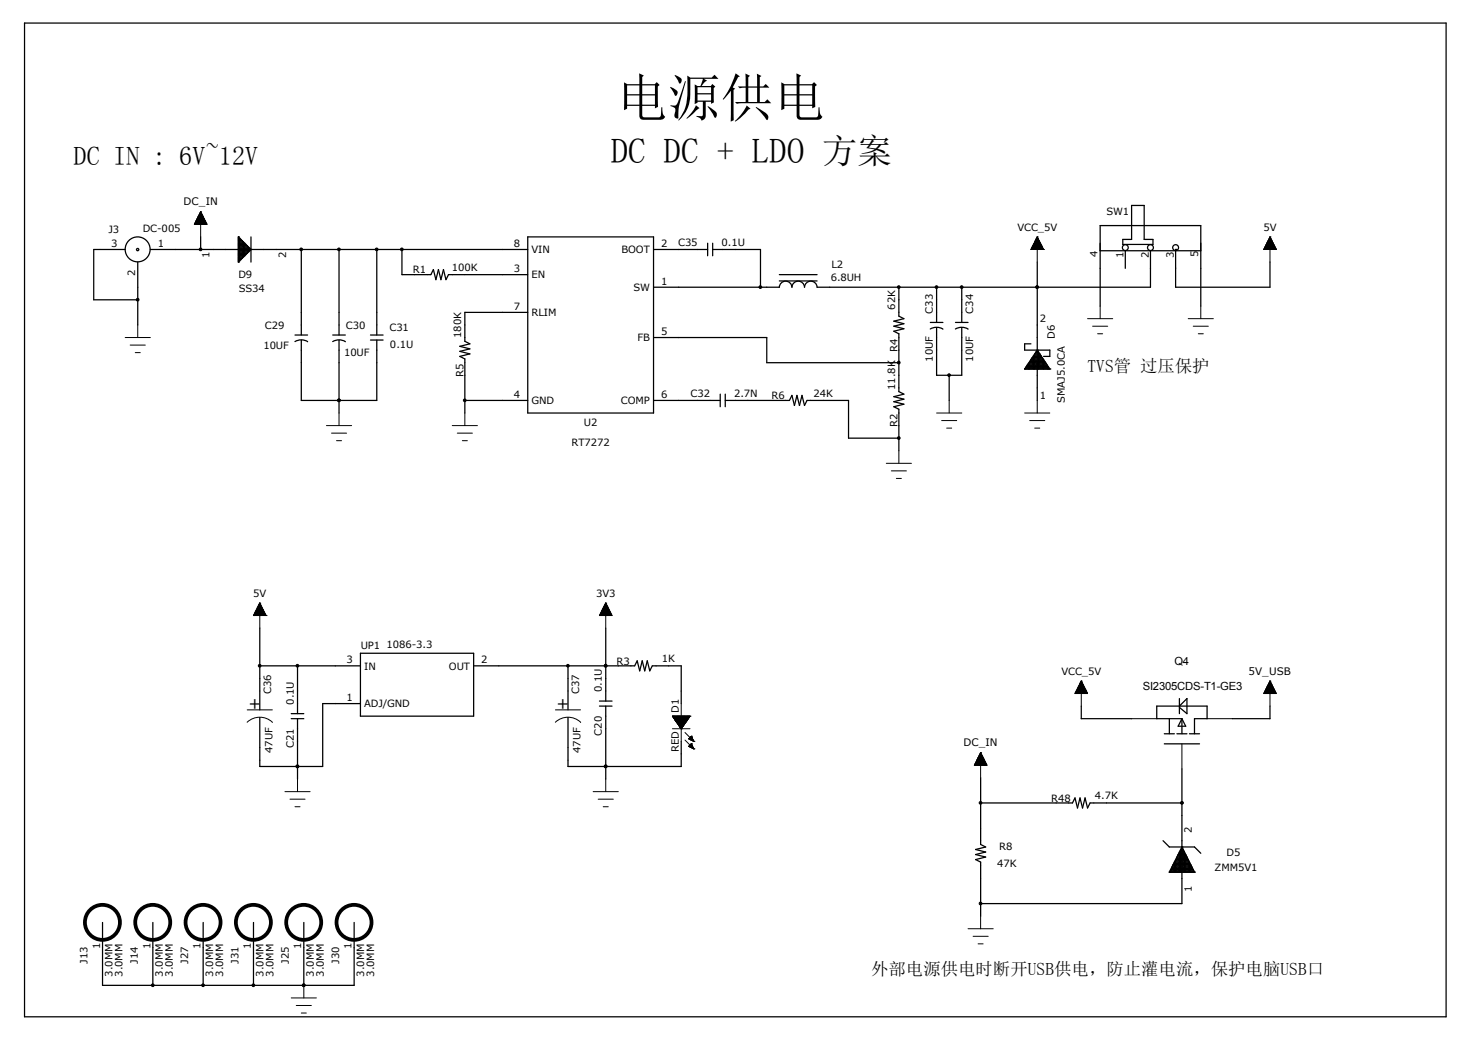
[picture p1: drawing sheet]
<svg xmlns="http://www.w3.org/2000/svg" width="297mm" height="210mm" viewBox="0 0 297 210" stroke-linecap="round" stroke-linejoin="round" font-family="sans-serif">
<g fill="none" stroke="#000" stroke-width=".25">
<path d="M5 4.7h287v200.6h-287zM25.3 50.4h-6.4v10.1h8.9M27.8 52.9v12.7M30.4 50.4h76.2M40.5 47.8v2.6M48.1 52.9h.1M48.1 47.8h.1M48.1 50.6h2.4M48.1 48.3h.5v4.1h-.5M48.1 49.4h1.6v2M48.1 47.8v5.1M48.1 47.8l2.6 2.6"/>
<path d="M48.1 48.1h.3v4.6h-.3M48.1 52.2h.8M48.1 51.9h1.1M48.1 51.6h1.3M48.1 51.4h1.6M48.1 51.1h1.9M48.1 50.9h2.1M48.1 50.1h2.3v.5M48.1 49.9h2.1v1M48.1 49.6h1.8v1.5M48.1 49.1h1.3v2.5M48.1 48.9h1v3"/>
<path d="M48.1 48.6h.8v3.6M50.7 50.4h.1M50.7 50.4l-2.6 2.5M50.7 47.8v5.1M60.8 50.4v17.2M68.5 50.4v17.2M76.1 50.4v17.2M81.2 50.4v5.1h5.8l.5-1.1 .5 2.1 .5-2.1 .5 2.1 .5-2.1 .5 2.1 .6-1h16M106.6 47.8h25.4v35.6h-25.4zM132 50.4h10.9M142.9 49.1v2.5M143.9 50.4h9.6v7.6"/>
<path d="M143.9 49.1v2.5M157.4 55.5h7.6M157.4 56.7h7.6M181.5 58v5.8l1 .5-2 .6 2 .5-2 .5 2 .5-2 .5 1 .5v11.7l1 .5-2 .5 2 .5-2 .5 2 .5-2 .5 1 .5v8.4M189.1 58v7.1M194.2 58v7.1M209.4 58h.1M209.4 52.9v28M222.1 50.6h20.3M227.2 50.6v3.6M228.5 41.5h2.5v6.8h1.8v1.1h-6.1v-1.1h1.8zM232.3 50.6v7.4h-67.3a1.27 1.27 0 0 0-1.3-1.2 1.27 1.27 0 0 0-1.3 1.2 1.27 1.27 0 0 0-1.2-1.2 1.27 1.27 0 0 0-1.3 1.2 1.27 1.27 0 0 0-1.3-1.2 1.27 1.27 0 0 0-1.2 1.2h-25.4"/>
<path d="M237.4 50.4h.1M237.4 50.6v7.4h19v-5.1M59.6 69a2.4 2.4 0 0 1 2.5 0M59.6 67.6h2.5M60.8 68.7v12.2h15.3v-12.2M67.2 69a2.4 2.4 0 0 1 2.5 0M67.2 67.6h2.5M68.5 68.7v14.7M74.8 68.7h2.5M74.8 67.6h2.5M106.6 63.1h-12.7v5.8l1 .5-2.1 .5 2.1 .5-2.1 .6 2.1 .5-2.1 .5 1.1 .5v10.9M132 68.2h22.8v5h26.7"/>
<path d="M145.4 79.6v2.5M146.4 79.6v2.5M187.8 66.4a2.4 2.4 0 0 1 2.6 .1M187.8 65.1h2.6M189.1 66.1v9.7h5.1v-9.7M191.6 75.8v5.1M192.9 66.4a2.4 2.4 0 0 1 2.6 .1M192.9 65.1h2.6M206.9 74.5h.1M206.9 74.5h5.1M207.1 74.3h4.7M207.1 74.1v.4"/>
<path d="M207.3 74h4.3M207.4 74.5v-.8h4.1v.8M207.6 73.5h3.6M207.6 73.3v1.2M207.8 73.2h3.3M207.9 74.5v-1.5h3v1.5M208.1 72.7h2.6M208.2 69.4h-1.3v1.3h5.1v1.3h-1.3M208.2 72.6v1.9M208.3 72.5h2.3M208.4 74.5v-2.3h2v2.3M208.6 72h1.6"/>
<path d="M208.7 71.8v2.7M208.8 71.7h1.3M209.1 71.2h.6M209.2 71v3.5M209.3 71h.3M209.4 70.7h.1M209.4 70.7l2.6 3.8M209.4 70.7l-2.5 3.8M209.7 71v3.5M209.9 71.5h-1v3M209.9 71.4v3.1M210.2 71.8v2.7"/>
<path d="M210.7 72.6v1.9M211.2 73.4v1.1M211.7 74.1v.4M212 74.5h.1M222.1 61.8v-16.2h20.3v16.2M68.5 80.9h.1M93.9 80.9h12.7M132 80.9h13.4M146.4 80.9h13l.5-1.1 .5 2.1 .5-2.1 .5 2.1 .5-2.1 .5 2.1 .5-1h8.4v7.6h10.2M52.5 134.5h20.3M52.5 126.8v16.5M60.1 134.5v9.6"/>
<path d="M72.8 131.9h22.8v12.7h-22.8zM95.6 134.5h32.5l.6-1.1 .5 2.1 .5-2.1 .5 2.1 .5-2.1 .5 2.1 .5-1h5.8v7.6M114.7 134.5v8.8M122.3 134.5h.1M122.3 126.8v14.8M58.8 145.1h2.5M58.8 144.1h2.5M60.1 154.8h.1M60.1 145.1v12.2M72.8 142.1h-7.6v12.7h-12.7v-9.9M114.7 144.9v9.9h22.8v-5.1M121 142.6h2.6"/>
<path d="M121 141.6h2.6M122.3 154.8h.1M122.3 142.6v14.7M198 157.1v13.4l1 .5-2 .5 2 .5-2 .6 2 .5-2 .5 1 .5v10.9M218.3 142.6v2.5h10.2M235.1 150.2h7.1M235.1 148.2h2M236.1 145.1v3.1M237.6 148.2h2M238.1 141.1v3M238.1 142.6l1.5-1.5v3l-1.5-1.3M238.6 145.1h-5v-2.5h10.1v2.5h-2.5v3.1"/>
<path d="M238.6 145.1v3.1M238.6 155.3v27.2h-40.6M238.6 145.1l.8 1.5h-1.5zM240.2 148.2h2M256.4 142.6v2.5h-7.6M198 162.1h18.5l.5-1 .6 2.1 .5-2.1 .5 2.1 .5-2.1 .5 2.1 .5-1.1h18.5M234.8 169.8l1.3 1.2h5.1l1.2 1.3M236.1 176.1h.1M236.1 176.1h5.1M236.3 175.9h4.7M236.3 176.1v-.5h4.6v.5M236.5 175.3h4.3"/>
<path d="M236.6 176.1v-1h4.1v1M236.8 174.8h3.7M236.9 176.1v-1.5h3.5v1.5M237 174.3h3.3M237.1 176.1v-2h3.1v2M237.3 173.8h2.7M237.5 173.3h2.3M237.8 172.8h1.7M237.9 176.1v-3.5h1.5v3.5M238 172.3h1.3M238.1 176.1v-4.1h1v4.1M238.3 171.8h.7"/>
<path d="M238.4 176.1v-4.6h.5v4.6M238.5 171.3h.3M238.6 171h.1M238.6 171l2.6 5.1M238.6 171l-2.5 5.1M239.6 173v3.1M239.6 173.1h-2v3M239.9 173.6h-2.5v2.5M239.9 173.5v2.6M241.2 176.1h.1M20.7 186.3v12.7h50.8v-12.7M30.9 186.3v12.7"/>
<path d="M41 186.3v12.7M51.2 186.3v12.7M61.3 199h.1M61.3 186.3v12.7"/>
<circle cx="27.8" cy="50.4" r="2.52"/>
<circle cx="27.8" cy="50.4" r=".23"/>
<circle cx="227.2" cy="50" r=".59"/>
<circle cx="232.3" cy="50" r=".59"/>
<circle cx="237.4" cy="50" r=".59"/>
</g>
<g fill="none" stroke="#000" stroke-width=".2">
<path d="M39.3 45.2h2.4v.1M39.3 45.1v.2M39.3 45.1h2.4M39.4 45h2.2v.3M39.4 44.9v.4M39.5 44.9h2.1M39.5 44.8h2v.5M39.5 44.7v.6M39.5 44.7h2M39.6 44.6h1.8v.7M39.6 44.5v.8M39.7 44.5h1.7"/>
<path d="M39.7 44.4h1.6v.9M39.7 44.3v1M39.8 44.3h1.5M39.8 44.2h1.4v1.1M39.8 44.1v1.2M39.8 44.1h1.4M39.9 44h1.2v1.3M39.9 43.9v1.4M40 43.9h1.1M40 43.8h1v1.5M40.1 43.6h.8v1.7M40.1 43.5v1.8"/>
<path d="M40.2 43.5h.7M40.2 43.3h.6v2M40.2 43.3v2M40.3 43.3h.5M40.3 43.1h.4v2.2M40.3 43.1v2.2M40.3 43.1h.4M40.4 43h.2v2.3M40.4 42.8v2.5M40.5 42.8h.1M40.5 42.8v5M40.5 42.8l1.3 2.5h-2.6z"/>
<path d="M41 43.6h-1v1.7M208.2 50.4h.1M208.2 50.4h2.5M208.2 50.2h2.5M208.3 50.2h2.3v.2M208.3 50.1v.3M208.3 50.1h2.3M208.4 50h2.1v.4M208.4 49.9v.5M208.4 49.9h2M208.4 50.4v-.7h2v.7M208.5 49.7h1.9"/>
<path d="M208.6 49.6h1.7v.8M208.6 49.5v.9M208.6 49.4h1.6M208.7 49.4h1.5v1M208.7 49.3v1.1M208.7 49.2h1.4M208.8 49.1h1.3v1.3M208.8 49.1v1.3M208.8 49.1h1.3M208.9 48.9h1.1v1.5M208.9 48.9v1.5M208.9 48.9h1"/>
<path d="M209 48.7h.9v1.7M209 48.6v1.8M209 48.6h.8M209.1 48.6h.7v1.8M209.1 48.4v2M209.1 48.4h.6M209.2 48.3h.5v2.1M209.2 48.2v2.2M209.2 48.2h.4M209.3 48.1h.3v2.3M209.3 48v2.4M209.3 48h.2"/>
<path d="M209.4 47.9l.1 2.5M209.4 47.8v2.6M209.4 47.8h.1M209.4 47.8v5.1M209.4 47.8l-1.2 2.6M209.4 47.8l1.3 2.6M210.7 50.4h.1M255.2 50.2h2.4v.2M255.2 50.2v.2M255.3 50.2h2.3M255.3 50.1h2.3v.3M255.3 50v.4"/>
<path d="M255.4 50h2.1M255.4 49.9h2v.5M255.4 49.8v.6M255.5 49.7h1.9M255.5 49.7h1.8v.7M255.5 49.6v.8M255.6 49.6h1.7M255.6 49.4h1.7v1M255.6 49.4v1M255.7 49.4h1.5M255.7 50.4v-1.2h1.4v1.2M255.8 49.1h1.3"/>
<path d="M255.8 49.1h1.2v1.3M255.8 48.9v1.5M255.9 48.9h1.1M255.9 48.9h1v1.5M255.9 48.7v1.7M256 48.7h.9M256 48.6h.8v1.8M256 48.6v1.8M256.1 48.6h.7M256.1 48.4h.7v2M256.1 48.3v2.1M256.2 48.3h.5"/>
<path d="M256.2 48.2h.4v2.2M256.3 48h.2v2.4M256.3 47.9v2.5M256.4 47.9h.1M256.4 47.8h.1M256.4 47.8l1.3 2.6h-2.6zM256.4 47.8v5.1M256.6 48.1h-.3l-.1 2.3M25.3 68.2h5.1M26.3 69.7h3M27.3 71.2h1M27.8 65.6v2.6"/>
<path d="M219.6 64.3h5.1M220.6 65.9h3M221.6 67.4h1M222.1 61.8v2.5M239.9 64.3h5.1M240.9 65.9h3.1M241.9 67.4h1.1M242.4 61.8v2.5M65.9 85.9h5.1M66.9 87.5h3.1M67.9 89h1.1M68.5 83.4v2.5"/>
<path d="M91.3 85.9h5.1M92.3 87.5h3.1M93.3 89h1.1M93.9 83.4v2.5M178.9 93.6h5.1M180 95.1h3M181 96.6h1M181.5 91v2.6M189.1 83.4h5.1M190.1 84.9h3.1M191.1 86.4h1.1M191.6 80.9v2.5"/>
<path d="M206.9 83.4h5.1M207.9 84.9h3M208.9 86.4h1M209.4 80.9v2.5M51.2 124.3h.1M51.2 124.3h2.5M51.3 124.1h2.3M51.3 124v.3M51.4 124h2.2M51.4 124h2.1M51.4 123.8v.5M51.4 123.8h2.1"/>
<path d="M51.5 123.7h1.9v.6M51.5 123.6v.7M51.5 123.6h1.9M51.6 123.5h1.7M51.6 123.4v.9M51.6 123.4h1.7M51.7 123.3h1.5M51.7 123.2v1.1M51.7 123.2h1.5M51.8 123.1h1.3M51.8 123v1.3M51.9 123h1.1"/>
<path d="M51.9 122.9h1.1M51.9 122.8v1.5M51.9 122.8h1.1M52 122.7h.9v1.6M52 122.6v1.7M52 122.6h.9M52.1 122.5h.7M52.1 122.3v2M52.2 122.4h.5M52.2 122.3h.5M52.2 122.2v2.1M52.2 122.2h.5"/>
<path d="M52.3 122.1h.3M52.3 122v2.3M52.4 122h.1M52.4 121.9h.1M52.4 121.8v2.5M52.5 121.8h.1M52.5 121.8v5M52.5 121.8l-1.3 2.5M52.5 121.8l1.2 2.5M52.5 121.8v2.5M52.6 122v2.3M52.7 122.3v2"/>
<path d="M52.8 122.5v1.8M53 122.9v1.4M53.1 123.1v1.2M53.2 123.3v1M53.3 123.5v.8M53.5 123.9v.4M53.6 124.1v.2M53.7 124.3h.1M121.1 124.1v.2M121.2 124.1h2.3M121.2 124h2.2v.3M121.2 124v.3"/>
<path d="M121.2 124h2.2M121.3 123.8h2M121.3 123.7v.6M121.3 123.7h2M121.4 123.6h1.8M121.4 123.5v.8M121.5 123.5h1.7M121.5 123.4h1.6M121.5 123.3v1M121.5 123.3h1.6M121.6 123.2h1.4v1.1M121.6 123.1v1.2"/>
<path d="M121.7 123.1h1.3M121.7 123h1.2M121.7 122.9v1.4M121.8 122.9h1.1M121.8 122.8h1M121.8 122.7v1.6M121.8 122.7h1M121.9 122.6h.8M121.9 122.5v1.8M122 122.5h.7M122 122.4h.6M122 122.3v2"/>
<path d="M122 122.3h.6M122.1 122.2h.4M122.1 122v2.3M122.2 122.1h.3M122.2 122h.2M122.2 121.8v2.5M122.3 121.9h.1M122.3 121.8h.1M122.3 121.8l1.3 2.5h-2.6zM122.3 121.8v5M122.4 122v2.3M122.5 122.2v2.1"/>
<path d="M122.6 122.3v2M122.7 122.6v1.7M122.8 122.8v1.5M122.9 123v1.3M123.1 123.4v.9M123.2 123.6v.7M123.3 123.8v.5M123.5 124.2v.1M217.1 139.9v.1M217.2 139.9h2.3M217.2 139.8h2.3M217.2 139.7v.3"/>
<path d="M217.3 139.7h2.1M217.3 139.6h2M217.3 139.5v.5M217.3 139.5h2M217.4 139.4h1.8M217.4 139.3v.7M217.5 139.3h1.7M217.5 139.2h1.6M217.5 139.1v.9M217.6 139.1h1.5M217.6 139h1.4v1M217.6 138.9v1.1"/>
<path d="M217.7 138.9h1.3M217.7 138.8h1.2M217.7 138.6v1.4M217.8 138.7h1.1M217.8 138.6h1M217.8 138.4v1.6M217.8 138.5h1M217.9 138.3h.8M217.9 138.2v1.8M218 138.3h.7M218 138.2h.6M218 138v2"/>
<path d="M218.1 138h.5M218.1 138h.4M218.1 137.8v2.2M218.2 137.8h.3M218.2 137.8h.2M218.2 137.6v2.4M218.3 137.7h.1M218.3 137.5h.1M218.3 137.5v5.1M218.3 137.5l1.3 2.5h-2.6zM218.4 137.7v2.3M218.5 137.9v2.1"/>
<path d="M218.6 138.1v1.9M218.7 138.3v1.7M218.8 138.5v1.5M218.9 138.7v1.3M219.1 139.1v.9M219.2 139.3v.7M219.3 139.5v.5M219.5 139.7v.3M219.5 140h.1M255.2 139.9v.1M255.3 139.9h2.3M255.3 139.7v.3"/>
<path d="M255.3 139.8h2.3M255.4 139.7h2.1M255.4 139.5v.5M255.4 139.6h2M255.5 139.5h1.9M255.5 139.3v.7M255.5 139.4h1.8M255.6 139.3h1.7M255.6 139.1v.9M255.6 139.2h1.7M255.7 139.1h1.5M255.7 138.9v1.1"/>
<path d="M255.7 139l1.4-.1v1.1M255.8 138.9h1.3M255.8 138.6v1.4M255.8 138.8h1.2M255.9 138.7h1.1v1.3M255.9 138.4v1.6M255.9 138.6h1M256 138.5h.9M256 138.2v1.8M256 138.3h.8M256.1 138.3h.7M256.1 138v2"/>
<path d="M256.1 138.2h.7M256.2 138h.5M256.2 137.8v2.2M256.2 138h.4M256.3 137.8h.3M256.3 137.6v2.4M256.3 137.8h.2M256.4 137.7h.1M256.4 137.5h.1M256.4 137.5v5.1M256.4 137.5l1.3 2.5h-2.6zM256.5 137.7v2.3"/>
<path d="M256.6 137.9v2.1M256.8 138.1v1.9M256.8 138.3v1.7M256.9 138.5v1.5M257.3 139.1v.9M257.3 139.3v.7M257.4 139.5v.5M257.6 139.7v.3M257.6 140h.1M49.9 145.8a3.6 3.6 0 0 1 5.1 .1M49.9 143.3h5.1M57.5 159.9h5.1"/>
<path d="M60.1 157.3v2.6M112.1 145.8a3.6 3.6 0 0 1 5.1 .1M112.1 143.3h5.1M119.8 159.9h5M122.3 157.3v2.6M135.8 144.6h.1M135.8 147.2h3.5M135.8 144.6l1.7 2.6M135.8 144.6h3.5M135.8 144.7h3.5M135.8 144.6l3.5 .1M135.9 144.6v.2h3.3"/>
<path d="M135.9 144.6v.3h3.3M136 144.9h3.1M136 144.6v.3h3.1M136 144.6v.4h3.1M136.1 144.6v.5h2.9M136.1 144.6v.6h2.9v-.6M136.1 145.1h2.9M136.2 144.6v.6h2.7M136.2 144.6v.7h2.7M136.2 145.3h2.7M136.3 144.6v.8h2.5M136.3 144.6v.9h2.5"/>
<path d="M136.3 145.4h2.5M136.4 144.6v.9h2.3v-.9M136.4 145.6h2.3M136.4 144.6v1M136.5 144.6v1.1h2.1M136.5 145.7h2.1M136.5 144.6v1.2M136.6 144.6v1.2h1.9M136.6 145.8h1.9M136.7 144.6v1.3h1.8M136.7 144.6v1.4h1.7M136.7 145.9h1.7"/>
<path d="M136.7 144.6v1.4h1.6M136.8 146.1h1.5M136.8 144.6v1.5M136.8 144.6v1.6h1.5M136.9 146.2h1.3M136.9 144.6v1.7M136.9 144.6v1.7h1.3M136.9 146.3h1.3M137 146.4h1.1M137 144.6v1.8M137 144.6v1.9h1M137 146.4h1"/>
<path d="M137.1 144.6v2h.9M137.2 144.6v2M137.2 146.7h.7M137.2 144.6v2.1M137.2 146.7h.6M137.2 144.6v2.2M137.3 146.8h.5M137.3 144.6v2.3M137.3 146.9h.5M137.4 147h.3M137.4 146.9h.3M137.4 144.6v2.5"/>
<path d="M137.5 144.6v2.5h.2M137.5 144.6v2.6M137.5 147.2h.1M137.5 142.1v7.6M137.6 144.6v2.5M137.7 144.6v2.4M137.7 144.6v2.3M137.8 144.6v2.3M137.8 144.6v2.1M137.9 144.6v2h-.7M138 144.6v2M138 144.6v1.9"/>
<path d="M138 144.6v1.8M138.1 144.6v1.7M138.2 144.6v1.6M138.3 144.6v1.5h-1.5M138.3 144.6v1.4M138.3 147.9l1.5 1.5M138.3 149.4l1.5 1.6M138.4 144.6v1.3M138.5 144.6v1.2M138.5 144.6v1.1M138.6 144.6v1.1M138.6 144.6v1h-2.1"/>
<path d="M138.8 144.6v.8M138.8 144.6v.7M138.9 144.6v.6M139 144.6v.4M139.1 150.7h.1M139.1 149.2h.1M139.1 144.6v.3M139.1 150.7l1 .5M139.1 150.7h.7M139.1 149.2l1 .5M139.1 149.2h.7M139.1 149.1h.7"/>
<path d="M139.1 149.1v.1M139.2 150.6h.6M139.2 149.1h.6M139.2 144.6v.2h-3.3M139.3 144.6v.1M139.3 150.5v.3M139.3 144.6h.1M139.3 144.6l-1.8 2.6M139.4 148.9v.5h.5M139.4 150.4h.2M139.4 148.8h.2M139.6 150.2h.1"/>
<path d="M139.6 148.7h.1M139.6 150.2l.5 1M139.6 150.2l-.5 .5M139.6 150.2v.8h.4M139.6 150.2l-.1 .8M139.6 148.7l-.1 .7M139.6 148.7v.7l.4 .1v.2M139.6 148.7l.5 1M139.6 148.7l-.5 .5M139.6 150.3h-.1v.6h.5v.3M139.6 148.8h-.1v.6h.5v.2M139.6 148.7v.8"/>
<path d="M139.6 150.2v.8M139.7 150.4v.6h.3v.2M139.7 150.4h-.3v.5h.5M139.7 150.5h-.4v.4M139.7 148.9h-.4v.5M139.7 148.8v.7M139.7 149h-.5v.3M139.7 150.5h-.5v.3h.7v.3h.1M139.7 149h-.4v.3h.6v.3h.1M139.8 149v.5h.2M139.8 150.5v.5M139.8 149.1v.5"/>
<path d="M139.8 150.7v.4M140 151.2h.1M140 149.6h.1M140.1 151.2h.1M140.1 149.7h.1M196.8 154.4l2.4 .1M196.8 154.3v.2M196.8 154.3h2.4M196.9 154.2h2.2v.3M196.9 154.2v.3M196.9 154.1h2.2M197 154h2v.5"/>
<path d="M197 154v.5M197 153.9h2M197.1 153.8h1.8v.7M197.1 153.8v.7M197.1 153.7h1.8M197.2 153.6h1.6v.9M197.2 153.5v1M197.2 153.5h1.6M197.3 153.4h1.4v1.1M197.3 153.3v1.2M197.4 153.3h1.3M197.4 153.2h1.2v1.3"/>
<path d="M197.4 153.1v1.4M197.4 153.1h1.1M197.5 153h1v1.5M197.5 152.9v1.6M197.5 152.9h1M197.6 152.8h.8v1.7M197.6 152.7v1.8M197.7 152.7h.7M197.7 152.6h.6v1.9M197.8 152.4h.4v2.1M197.8 152.3v2.2M197.9 152.3h.3"/>
<path d="M197.9 152.2h.2v2.3M197.9 152.1v2.4M198 152.1h.1M198 152h.1M198 152v5.1M198 152l1.3 2.5h-2.6zM198.2 152.5h-.5v2M228.5 145.1h5.1M238.6 150.2v5.1M243.7 145.1h5.1M58.5 161.4h3.1M59.6 162.9h1"/>
<path d="M120.8 161.4h3M121.8 162.9h1M61.3 199v2.5M195.5 187.5h5M196.5 189.1h3M197.5 190.6h1M198 185v2.5M58.8 201.5h5.1M59.8 203h3.1M60.8 204.6h1"/>
</g>
<g fill="none" stroke="#000" stroke-width=".76">
<circle cx="20.7" cy="186.2" r="3.5"/>
<circle cx="30.8" cy="186.2" r="3.5"/>
<circle cx="41" cy="186.2" r="3.5"/>
<circle cx="51.2" cy="186.2" r="3.5"/>
<circle cx="61.3" cy="186.2" r="3.5"/>
<circle cx="71.5" cy="186.2" r="3.5"/>
</g>
<g fill="#000" stroke="#000" stroke-width=".2">
<circle cx="40.5" cy="50.4" r=".28"/>
<circle cx="60.8" cy="50.4" r=".28"/>
<circle cx="68.4" cy="50.4" r=".28"/>
<circle cx="76.1" cy="50.4" r=".28"/>
<circle cx="81.1" cy="50.4" r=".28"/>
<circle cx="153.5" cy="58" r=".28"/>
<circle cx="181.5" cy="58" r=".28"/>
<circle cx="189.1" cy="58" r=".28"/>
<circle cx="194.2" cy="58" r=".28"/>
<circle cx="209.4" cy="58" r=".28"/>
<circle cx="27.8" cy="60.5" r=".28"/>
<circle cx="181.5" cy="73.2" r=".28"/>
<circle cx="191.6" cy="75.8" r=".28"/>
<circle cx="68.4" cy="80.8" r=".28"/>
<circle cx="93.8" cy="80.8" r=".28"/>
<circle cx="181.5" cy="88.5" r=".28"/>
<circle cx="52.4" cy="134.4" r=".28"/>
<circle cx="60" cy="134.4" r=".28"/>
<circle cx="114.7" cy="134.4" r=".28"/>
<circle cx="122.3" cy="134.4" r=".28"/>
<circle cx="60" cy="154.7" r=".28"/>
<circle cx="122.3" cy="154.7" r=".28"/>
<circle cx="198" cy="162.1" r=".28"/>
<circle cx="238.6" cy="162.1" r=".29"/>
<circle cx="30.8" cy="198.9" r=".28"/>
<circle cx="41" cy="198.9" r=".28"/>
<circle cx="51.2" cy="198.9" r=".28"/>
<circle cx="61.3" cy="198.9" r=".28"/>
<circle cx="198" cy="182.4" r=".28"/>
</g>
<text font-size="10.6" x="124.3" y="23.4">电源供电</text>
<text font-size="7.1" x="123.3" y="32.8">DC DC + LDO 方案</text>
<text font-size="5.3" x="14.9" y="33.4">DC IN : 6V~12V</text>
<g font-size="3.5">
<text x="219.6" y="75">TVS管 过压保护</text>
<text x="175.9" y="196.9">外部电源供电时断开USB供电，防止灌电流，保护电脑USB口</text>
</g>
<g font-size="3.2">
<text x="50.2" y="143.1">+</text>
<text x="112.4" y="143.1">+</text>
</g>
<g font-size="2.3">
<text x="237.1" y="134.3">Q4</text>
<text x="230.8" y="139.3">SI2305CDS-T1-GE3</text>
</g>
<g font-size="2.1">
<text x="37" y="41.5">DC_IN</text>
<text x="252.1" y="136.2">5V_USB</text>
<text x="194.5" y="150.7">DC_IN</text>
</g>
<g font-size="2">
<text x="21.9" y="47.1">J3</text>
<text x="28.8" y="46.8">DC-005</text>
<text x="205.4" y="46.6">VCC_5V</text>
<text x="223.4" y="43.5">SW1</text>
<text x="255.1" y="46.6">5V</text>
<text x="22.5" y="49.9">3</text>
<text x="31.9" y="49.9">1</text>
<text x="42.3" y="52.1" transform="rotate(-90 42.3 52.1)">1</text>
<text x="57.8" y="52.1" transform="rotate(-90 57.8 52.1)">2</text>
<text x="103.8" y="49.9">8</text>
<text x="107.3" y="51.1">VIN</text>
<text x="125.5" y="51.1">BOOT</text>
<text x="133.5" y="49.9">2</text>
<text x="136.9" y="49.6">C35</text>
<text x="145.7" y="49.6">0.1U</text>
<text x="221.6" y="51.9" transform="rotate(-90 221.6 51.9)">4</text>
<text x="226.9" y="52.1" transform="rotate(-90 226.9 52.1)">1</text>
<text x="231.9" y="52.1" transform="rotate(-90 231.9 52.1)">2</text>
<text x="237" y="52.1" transform="rotate(-90 237 52.1)">3</text>
<text x="241.9" y="51.9" transform="rotate(-90 241.9 51.9)">5</text>
<text x="27.3" y="55.7" transform="rotate(-90 27.3 55.7)">2</text>
<text x="48.1" y="56.2">D9</text>
<text x="48.2" y="59">SS34</text>
<text x="83.4" y="55.2">R1</text>
<text x="91.2" y="54.7">100K</text>
<text x="103.8" y="54.9">3</text>
<text x="107.3" y="56.2">EN</text>
<text x="127.9" y="58.8">SW</text>
<text x="133.5" y="57.5">1</text>
<text x="167.7" y="56.7">6.8UH</text>
<text x="167.9" y="54.2">L2</text>
<text x="103.8" y="62.6">7</text>
<text x="107.3" y="63.8">RLIM</text>
<text x="180.7" y="62.5" transform="rotate(-90 180.7 62.5)">62K</text>
<text x="188.3" y="63.3" transform="rotate(-90 188.3 63.3)">C33</text>
<text x="196.5" y="63.3" transform="rotate(-90 196.5 63.3)">C34</text>
<text x="209.9" y="65.1">2</text>
<text x="53.2" y="70.4">10UF</text>
<text x="53.5" y="66.4">C29</text>
<text x="69.5" y="72">10UF</text>
<text x="69.8" y="66.4">C30</text>
<text x="78.6" y="66.9">C31</text>
<text x="78.7" y="70.2">0.1U</text>
<text x="93.1" y="68.2" transform="rotate(-90 93.1 68.2)">180K</text>
<text x="128.7" y="68.9">FB</text>
<text x="133.5" y="67.6">5</text>
<text x="181.2" y="71" transform="rotate(-90 181.2 71)">R4</text>
<text x="213" y="68.4" transform="rotate(-90 213 68.4)">D6</text>
<text x="93.6" y="76.1" transform="rotate(-90 93.6 76.1)">R5</text>
<text x="188.3" y="73.1" transform="rotate(-90 188.3 73.1)">10UF</text>
<text x="196.5" y="73.1" transform="rotate(-90 196.5 73.1)">10UF</text>
<text x="103.8" y="80.3">4</text>
<text x="107.3" y="81.6">GND</text>
<text x="125.4" y="81.6">COMP</text>
<text x="133.5" y="80.3">6</text>
<text x="139.4" y="80.1">C32</text>
<text x="148.2" y="80.1">2.7N</text>
<text x="155.7" y="80.6">R6</text>
<text x="164.3" y="80.1">24K</text>
<text x="180.7" y="78.7" transform="rotate(-90 180.7 78.7)">11.8K</text>
<text x="209.9" y="80.6">1</text>
<text x="215" y="81.4" transform="rotate(-90 215 81.4)">SMAJ5.0CA</text>
<text x="115.4" y="90">RT7272</text>
<text x="117.9" y="85.9">U2</text>
<text x="181.2" y="86.3" transform="rotate(-90 181.2 86.3)">R2</text>
<text x="51.1" y="120.5">5V</text>
<text x="120.4" y="120.5">3V3</text>
<text x="72.9" y="131.1">UP1</text>
<text x="78.1" y="130.9">1086-3.3</text>
<text x="70" y="133.9">3</text>
<text x="73.5" y="135.2">IN</text>
<text x="90.6" y="135.2">OUT</text>
<text x="97.2" y="133.9">2</text>
<text x="124.5" y="134.2">R3</text>
<text x="133.6" y="133.7">1K</text>
<text x="214.3" y="136.2">VCC_5V</text>
<text x="54.7" y="140.2" transform="rotate(-90 54.7 140.2)">C36</text>
<text x="59.3" y="142.3" transform="rotate(-90 59.3 142.3)">0.1U</text>
<text x="70" y="141.6">1</text>
<text x="73.5" y="142.8">ADJ/GND</text>
<text x="117" y="140.2" transform="rotate(-90 117 140.2)">C37</text>
<text x="121.5" y="139.8" transform="rotate(-90 121.5 139.8)">0.1U</text>
<text x="137" y="143.9" transform="rotate(-90 137 143.9)">D1</text>
<text x="121.5" y="148.5" transform="rotate(-90 121.5 148.5)">C20</text>
<text x="55" y="152.1" transform="rotate(-90 55 152.1)">47UF</text>
<text x="59.3" y="151.1" transform="rotate(-90 59.3 151.1)">C21</text>
<text x="117.2" y="152.1" transform="rotate(-90 117.2 152.1)">47UF</text>
<text x="137" y="151.9" transform="rotate(-90 137 151.9)">RED</text>
<text x="212.3" y="161.9">R48</text>
<text x="221.1" y="161.4">4.7K</text>
<text x="201.7" y="171.5">R8</text>
<text x="240.7" y="168.2" transform="rotate(-90 240.7 168.2)">2</text>
<text x="247.7" y="172.8">D5</text>
<text x="201.3" y="175.1">47K</text>
<text x="245.2" y="175.9">ZMM5V1</text>
<text x="240.7" y="180.2" transform="rotate(-90 240.7 180.2)">1</text>
<text x="20.2" y="191.6" transform="rotate(-90 20.2 191.6)">1</text>
<text x="30.4" y="191.6" transform="rotate(-90 30.4 191.6)">1</text>
<text x="40.5" y="191.6" transform="rotate(-90 40.5 191.6)">1</text>
<text x="50.7" y="191.6" transform="rotate(-90 50.7 191.6)">1</text>
<text x="60.8" y="191.6" transform="rotate(-90 60.8 191.6)">1</text>
<text x="71" y="191.6" transform="rotate(-90 71 191.6)">1</text>
<text x="17.7" y="194.6" transform="rotate(-90 17.7 194.6)">J13</text>
<text x="22.7" y="197.2" transform="rotate(-90 22.7 197.2)">3.0MM</text>
<text x="24.8" y="197.2" transform="rotate(-90 24.8 197.2)">3.0MM</text>
<text x="27.8" y="194.6" transform="rotate(-90 27.8 194.6)">J14</text>
<text x="32.9" y="197.2" transform="rotate(-90 32.9 197.2)">3.0MM</text>
<text x="34.9" y="197.2" transform="rotate(-90 34.9 197.2)">3.0MM</text>
<text x="38" y="194.6" transform="rotate(-90 38 194.6)">J27</text>
<text x="43.1" y="197.2" transform="rotate(-90 43.1 197.2)">3.0MM</text>
<text x="45.1" y="197.2" transform="rotate(-90 45.1 197.2)">3.0MM</text>
<text x="48.1" y="194.6" transform="rotate(-90 48.1 194.6)">J31</text>
<text x="53.2" y="197.2" transform="rotate(-90 53.2 197.2)">3.0MM</text>
<text x="55.2" y="197.2" transform="rotate(-90 55.2 197.2)">3.0MM</text>
<text x="58.3" y="194.6" transform="rotate(-90 58.3 194.6)">J25</text>
<text x="63.4" y="197.2" transform="rotate(-90 63.4 197.2)">3.0MM</text>
<text x="65.4" y="197.2" transform="rotate(-90 65.4 197.2)">3.0MM</text>
<text x="68.5" y="194.6" transform="rotate(-90 68.5 194.6)">J30</text>
<text x="73.5" y="197.2" transform="rotate(-90 73.5 197.2)">3.0MM</text>
<text x="75.6" y="197.2" transform="rotate(-90 75.6 197.2)">3.0MM</text>
</g>
</svg>
